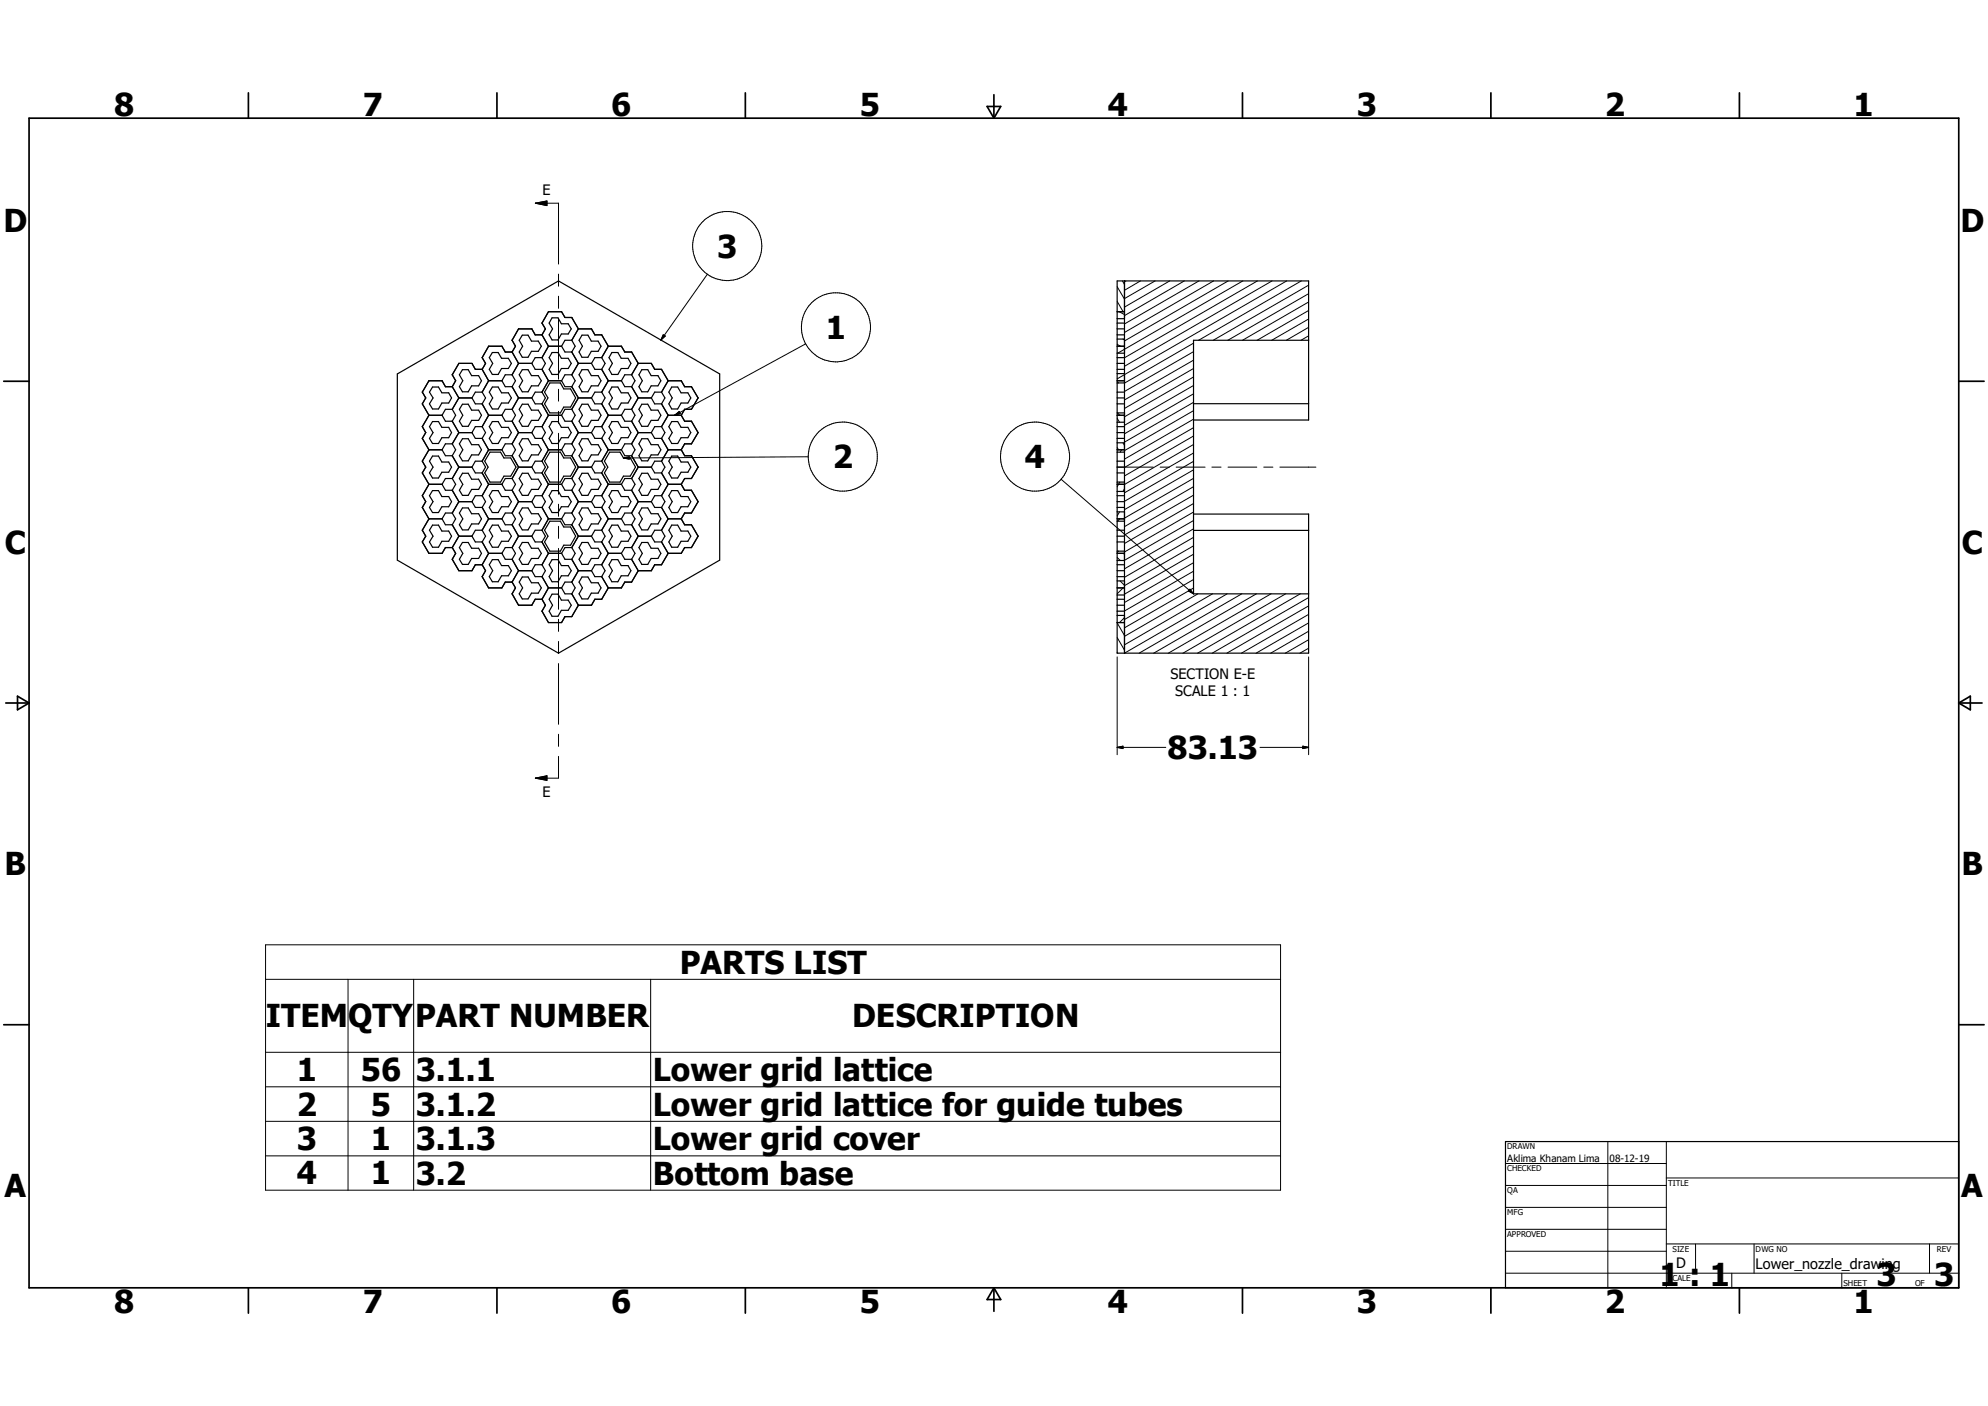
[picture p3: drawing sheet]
<svg xmlns="http://www.w3.org/2000/svg" width="297mm" height="210mm" viewBox="0 0 297 210" stroke-linecap="round" stroke-linejoin="round" font-family="sans-serif">
<g fill="none" stroke="#000" stroke-width=".15">
<path d="M80 30.4h3.4v9M80 30.4l1.7-.4v.7zM83.4 40.9v1.8M83.4 44.2v1.9M83.4 47.6v9M83.4 58.1v1.8M99.1 50l.3 .2-.7 .6zM105.7 40.9l-7 9.9M120.4 51.4l-19.6 10.6M166.9 51.4l.5 .3M166.9 57l.2 .2M166.9 45l.9 1.6"/>
<path d="M166.9 42.8l1.1 1.9M167.2 46.6l.8 .4M167.7 42l.3 .5M167.8 50.6l.2 .2M168.2 42l-.2 .1M170.4 42l-2.4 1.4M172.6 42l-4.6 2.6M174.8 42l-6.8 3.9M176.9 42l-8.9 5.1M178.3 58.8l-10.3 6M178.3 57.6l-10.3 5.9M178.3 56.3l-10.3 6"/>
<path d="M178.3 55l-10.3 6M178.3 53.8l-10.3 5.9M178.3 52.5l-10.3 6M178.3 51.3l-10.3 5.9M179.1 42l-11.1 6.4M181.3 42l-13.3 7.7M183.5 42l-15.5 8.9M185.7 42l-18.7 10.8M187.9 42l-19.9 11.4M190 42l-22 12.7M192.2 42l-25.3 14.6M194.4 42l-15.3 8.8"/>
<path d="M195.5 50.2l-1.1 .6M195.5 48.9l-3.3 1.9M195.5 47.7l-5.5 3.1M195.5 46.4l-7.7 4.4M195.5 45.1l-9.9 5.7M195.5 43.9l-12.1 6.9M195.5 42.6l-14.2 8.2M83.4 61.4v1.8M83.4 64.7v9.1M83.4 75.3v1.8M83.4 78.6v1.8M93.1 68.4l.9-.2v.4z"/>
<path d="M100.8 62l.7-.5 .1 .3zM120.8 68.2l-27.7 .2M158.5 71.6l19.8 17.1M166.9 62.5l.4 .6M166.9 66.9l.2 .3M166.9 69.8h5.4M167 61.7l.3 .3M167.3 76.5l-.4 .6M167.3 77.5l-.3 .4M167.3 72l-.4 .7M167.6 67.2l-.2 .3M167.8 66.1l.2 .4"/>
<path d="M167.9 62l.1 .2M168 73l-.2 .4M173.3 69.8h1.4M175.7 69.8h4.3M178.3 71.5l-10.4 6M178.3 79l-10.3 6M178.3 77.8l-10.3 5.9M178.3 76.5l-10.3 6M178.3 75.2l-10.3 6M178.3 74l-10.3 5.9M178.3 72.7l-10.3 6M178.3 70.2l-10.3 5.9"/>
<path d="M178.3 68.9l-10.3 6M178.3 67.7l-10.3 5.9M178.3 66.4l-10.3 6M178.3 65.1l-10.3 6M178.3 63.9l-10.3 5.9M178.3 62.6l-10.3 6M178.3 61.3l-10.3 6M178.3 60.1l-10.3 5.9M181.1 69.8h1.3M183.5 69.8h4.3M188.8 69.8h1.4M191.2 69.8h5.4"/>
<path d="M83.4 81.9v9.1M83.4 92.5v1.8M83.4 95.8v1.8M83.4 99.1v9.1M166.9 83.3l.5 .4M166.9 97.4l.1 .2M166.9 95.2l1.1 1.9M166.9 93l1.1 1.9M166.9 98.1v14.6M167.1 82.3l-.2 .2M167.3 86.8l.7 .6M167.8 87.8l-.9 .9"/>
<path d="M167.8 82.7l.2 .1M168 92.3l-.7 .7M177.8 88l.5 .7-.7-.4zM178.3 87.8l-10.3 6M178.3 86.6l-10.3 5.9M178.3 85.3l-10.3 6M178.3 84.1l-10.3 5.9M178.3 82.8l-10.3 6M178.3 81.5l-10.3 6M178.3 80.3l-10.3 5.9M179 88.7l-11 6.4M181.2 88.7l-13.2 7.6"/>
<path d="M183.3 88.7l-15.3 8.9M185.5 88.7l-15.3 8.9M187.7 88.7l-15.3 8.9M189.9 88.7l-15.3 8.9M192.1 88.7l-15.4 8.9M194.3 88.7l-15.4 8.9M195.5 96.8l-1.3 .8M195.5 95.6l-3.5 2M195.5 94.3l-5.7 3.3M195.5 93l-7.8 4.6M195.5 91.8l-10 5.8M195.5 90.5l-12.2 7.1"/>
<path d="M195.5 89.3l-14.4 8.3M195.5 98.1v14.6M80 116.2l1.7-.3v.7zM83.4 109.7v1.8M83.4 113v3.2h-3.4M166.9 111.6h7.3M166.9 111.6l.9-.1v.3zM188.2 111.6h7.3M194.6 111.5l.9 .1-.9 .2zM39.7 141.1h151.6v36.7h-151.6zM39.7 146.3h151.6M39.7 157.2h151.6"/>
<path d="M52 146.3v31.5M61.8 146.3v31.5M97.2 146.3v31.5M39.7 162.3h151.6M39.7 167.5h151.6M39.7 172.7h151.6M224.9 173.8h24.1M224.9 177.1h24.1M240.2 170.5v21.9M249 176h43.6M249 170.5v21.9M224.9 180.3h24.1"/>
<path d="M224.9 183.6h24.1M224.9 186.9h24.1M224.9 190.2h67.7M249 185.8h43.6M253.3 185.8v4.4M258.7 190.2v2.2M262.1 185.8v4.4M275.2 190.2v2.2M288.3 185.8v4.4"/>
<circle cx="108.6" cy="36.7" r="5.2"/>
<circle cx="124.9" cy="48.9" r="5.2"/>
<circle cx="125.9" cy="68.2" r="5.2"/>
<circle cx="154.6" cy="68.2" r="5.2"/>
</g>
<g fill="none" stroke="#000" stroke-width=".18">
<path d="M59.4 55.9l24-13.9 24.1 13.9v27.8l-24.1 13.9-24-13.9zM64.6 57.8h.9l.5 .9h1l.5 .7-.5 .8h-1l-.5 .9h-.9l-.4-.8 .5-.9-.5-.8zM67.6 57.8h-1l-.6-.9h-1.9l-1 1.7 .5 .8-.5 .9 1 1.7M67.6 57.8l1 1.6M68.6 59.4l-1 1.7M68.6 59.4h1.9M69.1 55.2h.9l.5 .9h1l.4 .8-.4 .7h-1l-.5 .9h-.9l-.5-.7 .5-.9-.5-.9zM70.5 59.4l.5 .9h1M72 55.2h-1l-.5-.9h-1.9l-1 1.7 .5 .9-.5 .9M72 58.6h-1l-.5 .8M72 55.2l1 1.7M72 58.6l.5 .8-.5 .9"/>
<path d="M73 56.9h2M73 56.9l-1 1.7M73.6 57.8h.8l.5 .9h1l.5 .7-.5 .8h-1l-.5 .9h-.8l-.5-.8 .5-.9-.5-.8zM73.6 52.7h.8l.5 .8h1l.5 .8-.5 .7h-1l-.5 .9h-.8l-.5-.7 .5-.9-.5-.9zM75 56.9l.5 .9h1M76.5 56h-1l-.5 .9M76.5 57.8l1 1.6M76.5 52.6h-1l-.5-.9h-2l-1 1.7 .5 .9-.5 .9M76.5 52.6l1 1.7M76.5 56l.5 .9-.5 .9M77.5 59.4h2M77.5 54.3h2"/>
<path d="M77.5 59.4l-1 1.7M77.5 54.3l-1 1.7M78 50.1h.9l.5 .9h1l.5 .7-.5 .8h-1l-.5 .9h-.9l-.4-.8 .5-.9-.5-.9zM78 55.2h.9l.5 .9h1l.5 .8-.5 .7h-1l-.5 .9h-.9l-.4-.7 .5-.9-.5-.9zM79.5 59.4l.5 .9h1M79.5 54.3l.5 .9h1M81 50h-1l-.5-.9h-2l-1 1.7 .5 .9-.5 .9M81 58.6h-1l-.5 .8M81 55.2l.9 1.7M81 53.4h-1l-.5 .9M81 50l.9 1.7M81 53.4l.5 .9-.5 .9"/>
<path d="M81 58.6l.5 .8-.5 .9M81.9 56.9h2M81.9 51.7h2M81.9 56.9l-.9 1.7M81.9 51.7l-.9 1.7M82.1 57.2h1.6l.5 .9h1l.8 1.3-.8 1.4h-1l-.5 .9h-1.6l-.7-1.4 .5-.9-.5-.8zM82.5 52.7h.9l.5 .8h1l.4 .8-.4 .7h-1l-.5 .9h-.9l-.5-.7 .6-.9-.6-.9zM82.5 47.5h.9l.5 .9h1l.4 .7-.4 .8h-1l-.5 .9h-.9l-.5-.8 .6-.9-.6-.8zM83.9 56.9l.5 .9h1M83.9 51.7l.5 .9h1M85.4 56h-1l-.5 .9M85.4 52.6l1 1.7"/>
<path d="M85.4 50.8h-1l-.5 .9M85.4 57.8l1 1.6M85.4 56l.5 .9-.5 .9M85.4 50.8l.5 .9-.5 .9M86.4 59.4h2M86.4 54.3h2M86.4 49.1h2l.5 .9h1l1 1.7M86.4 54.3l-1 1.7M86.4 49.1l-1-1.7h-1l-.5-.8h-2l-.9 1.7 .5 .8-.5 .9M86.4 49.1l-1 1.7M86.4 59.4l-1 1.7M86.9 55.2h.9l.5 .9h1.1l.4 .8-.4 .7h-1.1l-.5 .9h-.9l-.4-.7 .5-.9-.5-.9z"/>
<path d="M86.9 50.1h.9l.5 .9h1.1l.4 .7-.4 .8h-1.1l-.5 .9h-.9l-.4-.8 .5-.9-.5-.9zM88.4 59.4l.5 .9h1M88.4 54.3l.5 .9h1M89.9 58.6h-1l-.5 .8M89.9 53.4h-1l-.5 .9M89.9 58.6l.5 .8-.5 .9M89.9 55.2l1 1.7M89.9 53.4l.5 .9-.5 .9M90.9 56.9h1.9M90.9 51.7h1.9l.5 .9h1.1l1 1.7M90.9 56.9l-1 1.7M90.9 51.7l-1 1.7"/>
<path d="M91.4 57.8h.9l.5 .9h1l.5 .7-.5 .8h-1l-.5 .9h-.9l-.4-.8 .5-.9-.5-.8zM91.4 52.7h.9l.5 .8h1l.5 .8-.5 .7h-1l-.5 .9h-.9l-.4-.7 .5-.9-.5-.9zM92.8 56.9l.5 .9h1.1M94.4 56h-1.1l-.5 .9M94.4 57.8l1 1.6M94.4 56l.5 .9-.5 .9M95.4 59.4h1.9M95.4 54.3h1.9l.5 .9h1l1 1.7M95.4 59.4l-1 1.7M95.4 54.3l-1 1.7M95.9 55.2h.9l.5 .9h1l.4 .8-.4 .7h-1l-.5 .9h-.9l-.4-.7 .5-.9-.5-.9zM97.3 59.4l.5 .9h1"/>
<path d="M98.8 58.6h-1l-.5 .8M98.8 58.6l.5 .8-.5 .9M99.8 56.9h2l.5 .9h1l1 1.6-1 1.7h-1l-.5 .9M99.8 56.9l-1 1.7M100.4 57.8h.8l.6 .9h1l.4 .7-.4 .8h-1l-.6 .9h-.8l-.5-.8 .5-.9-.5-.8zM166.9 56.9h1.1M166.9 59.4h1.1M166.9 58.6h1.1M166.9 54.3h1.1M166.9 55.2h1.1M166.9 51.7h1.1M166.9 53.4h1.1"/>
<path d="M166.9 49.1h1.1M166.9 50h1.1M166.9 46.6h1.1M166.9 57.2h1.1M166.9 52.8h1.1M166.9 55.8h1.1M166.9 47.6h1.1M166.9 50.6h1.1M166.9 48.3h1.1M168 42v55.6M195.5 50.8h-17.2v37.9h17.2M64.1 77.5l-1 1.7 .5 .9-.5 .9 1 1.7h1.9l.6-.9h1"/>
<path d="M64.1 77.5h1.9M64.1 67.2l-1 1.7 .5 .9-.5 .8 1 1.7M64.1 72.3l-1 1.7 .5 .9-.5 .9 1 1.7M64.1 72.3h1.9M64.1 67.2h1.9M64.1 62l-1 1.7 .5 .9-.5 .9 1 1.7M64.1 62h1.9M64.6 78.4h.9l.5 .9h1l.5 .8-.5 .8h-1l-.5 .8h-.9l-.4-.7 .5-.9-.5-.9zM64.6 73.3h.9l.5 .9h1l.5 .7-.5 .8h-1l-.5 .9h-.9l-.4-.8 .5-.9-.5-.9zM64.6 68.1h.9l.5 .9h1l.5 .8-.5 .7h-1l-.5 .9h-.9l-.4-.8 .5-.8-.5-.9zM64.6 63h.9l.5 .8h1l.5 .8-.5 .8h-1l-.5 .8h-.9l-.4-.7 .5-.9-.5-.9zM66 77.5l.6 .9h1"/>
<path d="M66 72.3l.6 .9h1M66 67.2l.6 .9h1M66 62l.6 .9h1M67.6 78.4l1 1.7M67.6 76.6h-1l-.6 .9M67.6 73.2l1 1.7M67.6 71.5h-1l-.6 .8M67.6 68.1l1 1.7M67.6 66.3h-1l-.6 .9M67.6 62.9l1 1.7M67.6 61.1h-1l-.6 .9M67.6 76.6l.5 .9-.5 .9"/>
<path d="M67.6 71.5l.5 .8-.5 .9M67.6 66.3l.5 .9-.5 .9M67.6 61.1l.5 .9-.5 .9M68.6 69.8l-1 1.7M68.6 74.9l-1 1.7M68.6 64.6l-1 1.7M68.6 74.9h1.9M68.6 69.8h1.9M68.6 64.6h1.9M69.1 70.7h.9l.5 .9h1l.4 .7-.4 .8h-1l-.5 .9h-.9l-.5-.8 .5-.9-.5-.8zM69.1 75.9h.9l.5 .8h1l.4 .8-.4 .8h-1l-.5 .9h-.9l-.5-.8 .5-.9-.5-.9zM69.1 65.5h.9l.5 .9h1l.4 .8-.4 .7h-1l-.5 .9h-.9l-.5-.7 .5-.9-.5-.9z"/>
<path d="M69.1 60.4h.9l.5 .9h1l.4 .7-.4 .8h-1l-.5 .9h-.9l-.5-.8 .5-.9-.5-.9zM70.5 74.9l.5 .9h1M70.5 69.8l.5 .8h1M70.5 64.6l.5 .9h1M72 79.2h-1l-.5 .9M72 75.8l1 1.7M72 74h-1l-.5 .9M72 70.6l1 1.7M72 68.9h-1l-.5 .9M72 65.5l1 1.7M72 63.7h-1l-.5 .9M72 60.3l1 1.7"/>
<path d="M72 79.2l.5 .9-.5 .9M72 74l.5 .9-.5 .9M72 63.7l.5 .9-.5 .9M72 68.9l.5 .9-.5 .8M73 77.5h2M73 72.3h2M73 67.2h2M73 62h2M73 77.5l-1 1.7M73 72.3l-1 1.7M73 67.2l-1 1.7M73 62l-1 1.7"/>
<path d="M73.2 67.5h1.6l.5 .9h1l.8 1.4-.8 1.3h-1l-.5 .9h-1.6l-.8-1.4 .5-.8-.5-.9zM73.6 78.4h.8l.5 .9h1l.5 .8-.5 .8h-1l-.5 .8h-.8l-.5-.7 .5-.9-.5-.9zM73.6 73.3h.8l.5 .9h1l.5 .7-.5 .8h-1l-.5 .9h-.8l-.5-.8 .5-.9-.5-.9zM73.6 63h.8l.5 .8h1l.5 .8-.5 .8h-1l-.5 .8h-.8l-.5-.7 .5-.9-.5-.9zM75 77.5l.5 .9h1M75 72.3l.5 .9h1M75 67.2l.5 .9h1M75 62l.5 .9h1M76.5 76.6h-1l-.5 .9M76.5 71.5h-1l-.5 .8M76.5 66.3h-1l-.5 .9M76.5 61.1h-1l-.5 .9"/>
<path d="M76.5 78.4l1 1.7M76.5 73.2l1 1.7M76.5 62.9l1 1.7M76.5 76.6l.5 .9-.5 .9M76.5 71.5l.5 .8-.5 .9M76.5 68.1l1 1.7M76.5 66.3l.5 .9-.5 .9M76.5 61.1l.5 .9-.5 .9M77.5 74.9h2M77.5 69.8h2M77.5 64.6h2M77.5 74.9l-1 1.7"/>
<path d="M77.5 64.6l-1 1.7M77.5 69.8l-1 1.7M78 75.9h.9l.5 .8h1l.5 .8-.5 .8h-1l-.5 .9h-.9l-.4-.8 .5-.9-.5-.9zM78 70.7h.9l.5 .9h1l.5 .7-.5 .8h-1l-.5 .9h-.9l-.4-.8 .5-.9-.5-.8zM78 65.5h.9l.5 .9h1l.5 .8-.5 .7h-1l-.5 .9h-.9l-.4-.7 .5-.9-.5-.9zM78 60.4h.9l.5 .9h1l.5 .7-.5 .8h-1l-.5 .9h-.9l-.4-.8 .5-.9-.5-.9zM79.5 74.9l.5 .9h1M79.5 69.8l.5 .8h1M79.5 64.6l.5 .9h1M81 79.2h-1l-.5 .9M81 74h-1l-.5 .9M81 68.9h-1l-.5 .9"/>
<path d="M81 63.7h-1l-.5 .9M81 75.8l.9 1.7M81 70.6l.9 1.7M81 65.5l.9 1.7M81 60.3l.9 1.7M81 74l.5 .9-.5 .9M81 63.7l.5 .9-.5 .9M81 79.2l.5 .9-.5 .9M81 68.9l.5 .9-.5 .8M81.9 77.5h2M81.9 72.3h2M81.9 67.2h2"/>
<path d="M81.9 62h2M81.9 77.5l-.9 1.7M81.9 72.3l-.9 1.7M81.9 67.2l-.9 1.7M81.9 62l-.9 1.7M82.1 77.9h1.6l.5 .8h1l.8 1.4-.8 1.3h-1l-.5 .9h-1.6l-.7-1.3 .5-.9-.5-.9zM82.1 67.5h1.6l.5 .9h1l.8 1.4-.8 1.3h-1l-.5 .9h-1.6l-.7-1.4 .5-.8-.5-.9zM82.5 73.3h.9l.5 .9h1l.4 .7-.4 .8h-1l-.5 .9h-.9l-.5-.8 .6-.9-.6-.9zM82.5 63h.9l.5 .8h1l.4 .8-.4 .8h-1l-.5 .8h-.9l-.5-.7 .6-.9-.6-.9zM83.9 77.5l.5 .9h1M83.9 72.3l.5 .9h1M83.9 67.2l.5 .9h1"/>
<path d="M83.9 62l.5 .9h1M85.4 76.6h-1l-.5 .9M85.4 71.5h-1l-.5 .8M85.4 66.3h-1l-.5 .9M85.4 61.1h-1l-.5 .9M85.4 73.2l1 1.7M85.4 62.9l1 1.7M85.4 78.4l1 1.7M85.4 76.6l.5 .9-.5 .9M85.4 71.5l.5 .8-.5 .9M85.4 68.1l1 1.7M85.4 66.3l.5 .9-.5 .9"/>
<path d="M85.4 61.1l.5 .9-.5 .9M86.4 74.9h2M86.4 69.8h2M86.4 64.6h2M86.4 74.9l-1 1.7M86.4 64.6l-1 1.7M86.4 69.8l-1 1.7M86.9 75.9h.9l.5 .8h1.1l.4 .8-.4 .8h-1.1l-.5 .9h-.9l-.4-.8 .5-.9-.5-.9zM86.9 70.7h.9l.5 .9h1.1l.4 .7-.4 .8h-1.1l-.5 .9h-.9l-.4-.8 .5-.9-.5-.8zM86.9 65.5h.9l.5 .9h1.1l.4 .8-.4 .7h-1.1l-.5 .9h-.9l-.4-.7 .5-.9-.5-.9zM86.9 60.4h.9l.5 .9h1.1l.4 .7-.4 .8h-1.1l-.5 .9h-.9l-.4-.8 .5-.9-.5-.9zM88.4 74.9l.5 .9h1"/>
<path d="M88.4 69.8l.5 .8h1M88.4 64.6l.5 .9h1M89.9 79.2h-1l-.5 .9M89.9 74h-1l-.5 .9M89.9 68.9h-1l-.5 .9M89.9 63.7h-1l-.5 .9M89.9 70.6l1 1.7M89.9 75.8l1 1.7M89.9 79.2l.5 .9-.5 .9M89.9 65.5l1 1.7M89.9 68.9l.5 .9-.5 .8M89.9 60.3l1 1.7"/>
<path d="M89.9 74l.5 .9-.5 .9M89.9 63.7l.5 .9-.5 .9M90.9 77.5h1.9M90.9 72.3h1.9M90.9 67.2h1.9M90.9 62h1.9M90.9 77.5l-1 1.7M90.9 72.3l-1 1.7M90.9 67.2l-1 1.7M90.9 62l-1 1.7M91.1 67.5h1.5l.5 .9h1.1l.7 1.4-.7 1.3h-1.1l-.5 .9h-1.5l-.8-1.4 .5-.8-.5-.9zM91.4 78.4h.9l.5 .9h1l.5 .8-.5 .8h-1l-.5 .8h-.9l-.4-.7 .5-.9-.5-.9z"/>
<path d="M91.4 73.3h.9l.5 .9h1l.5 .7-.5 .8h-1l-.5 .9h-.9l-.4-.8 .5-.9-.5-.9zM91.4 63h.9l.5 .8h1l.5 .8-.5 .8h-1l-.5 .8h-.9l-.4-.7 .5-.9-.5-.9zM92.8 77.5l.5 .9h1.1M92.8 72.3l.5 .9h1.1M92.8 67.2l.5 .9h1.1M92.8 62l.5 .9h1.1M94.4 76.6h-1.1l-.5 .9M94.4 71.5h-1.1l-.5 .8M94.4 66.3h-1.1l-.5 .9M94.4 61.1h-1.1l-.5 .9M94.4 68.1l1 1.7M94.4 78.4l1 1.7"/>
<path d="M94.4 73.2l1 1.7M94.4 62.9l1 1.7M94.4 76.6l.5 .9-.5 .9M94.4 71.5l.5 .8-.5 .9M94.4 66.3l.5 .9-.5 .9M94.4 61.1l.5 .9-.5 .9M95.4 74.9h1.9M95.4 69.8h1.9M95.4 64.6h1.9M95.4 74.9l-1 1.7M95.4 64.6l-1 1.7M95.4 69.8l-1 1.7"/>
<path d="M95.9 75.9h.9l.5 .8h1l.4 .8-.4 .8h-1l-.5 .9h-.9l-.4-.8 .5-.9-.5-.9zM95.9 70.7h.9l.5 .9h1l.4 .7-.4 .8h-1l-.5 .9h-.9l-.4-.8 .5-.9-.5-.8zM95.9 65.5h.9l.5 .9h1l.4 .8-.4 .7h-1l-.5 .9h-.9l-.4-.7 .5-.9-.5-.9zM95.9 60.4h.9l.5 .9h1l.4 .7-.4 .8h-1l-.5 .9h-.9l-.4-.8 .5-.9-.5-.9zM97.3 74.9l.5 .9h1M97.3 69.8l.5 .8h1M97.3 64.6l.5 .9h1M98.8 79.2h-1l-.5 .9M98.8 74h-1l-.5 .9M98.8 68.9h-1l-.5 .9M98.8 63.7h-1l-.5 .9M98.8 68.9l.5 .9-.5 .8"/>
<path d="M98.8 75.8l1 1.7M98.8 70.6l1 1.7M98.8 65.5l1 1.7M98.8 60.3l1 1.7M98.8 79.2l.5 .9-.5 .9M98.8 74l.5 .9-.5 .9M98.8 63.7l.5 .9-.5 .9M99.8 77.5h2M99.8 72.3h2M99.8 67.2h2M99.8 62h2M99.8 77.5l-1 1.7"/>
<path d="M99.8 72.3l-1 1.7M99.8 67.2l-1 1.7M99.8 62l-1 1.7M100.4 78.4h.8l.6 .9h1l.4 .8-.4 .8h-1l-.6 .8h-.8l-.5-.7 .5-.9-.5-.9zM100.4 73.3h.8l.6 .9h1l.4 .7-.4 .8h-1l-.6 .9h-.8l-.5-.8 .5-.9-.5-.9zM100.4 68.1h.8l.6 .9h1l.4 .8-.4 .7h-1l-.6 .9h-.8l-.5-.8 .5-.8-.5-.9zM100.4 63h.8l.6 .8h1l.4 .8-.4 .8h-1l-.6 .8h-.8l-.5-.7 .5-.9-.5-.9zM101.8 77.5l.5 .9h1l1 1.7-1 1.7h-1l-.5 .9h-2M101.8 72.3l.5 .9h1l1 1.7-1 1.7h-1l-.5 .9M101.8 67.2l.5 .9h1l1 1.7-1 1.7h-1l-.5 .8M101.8 62l.5 .9h1l1 1.7-1 1.7h-1l-.5 .9M166.9 77.5h1.1"/>
<path d="M166.9 72.3h1.1M166.9 67.2h1.1M166.9 62h1.1M166.9 79.2h1.1M166.9 74.9h1.1M166.9 75.8h1.1M166.9 74h1.1M166.9 69.8h1.1M166.9 70.6h1.1M166.9 68.9h1.1M166.9 64.6h1.1M166.9 65.5h1.1"/>
<path d="M166.9 63.7h1.1M166.9 60.3h1.1M166.9 77.9h1.1M166.9 61.7h1.1M166.9 67.5h1.1M166.9 72h1.1M166.9 73.4h1.1M166.9 76.5h1.1M166.9 63.1h1.1M166.9 66.1h1.1M178.3 62.7h17.2v-20.7h-28.6v55.6h28.6v-20.8h-17.2M178.3 79.2h17.2"/>
<path d="M178.3 60.3h17.2M67.6 81.8l.5 .9-.5 .8 1 1.7h1.9l.5-.8h1M68.6 80.1l-1 1.7M68.6 80.1h1.9M69.1 81h.9l.5 .9h1l.4 .8-.4 .7h-1l-.5 .9h-.9l-.5-.8 .5-.8-.5-.9zM70.5 80.1l.5 .9h1M72 81l1 1.7M72 84.4l.5 .8-.5 .9 1 1.7h2l.5-.9h1M73 82.7h2M73 82.7l-1 1.7M73.6 83.6h.8l.5 .9h1l.5 .7-.5 .8h-1l-.5 .9h-.8l-.5-.8 .5-.9-.5-.8zM75 82.7l.5 .8h1"/>
<path d="M76.5 81.8h-1l-.5 .9M76.5 83.5l1 1.7M76.5 86.9l.5 .9-.5 .9 1 1.7h2l.5-.9h1M76.5 81.8l.5 .9-.5 .8M77.5 85.2h2M77.5 80.1h2M77.5 85.2l-1 1.7M77.5 80.1l-1 1.7M78 81h.9l.5 .9h1l.5 .8-.5 .7h-1l-.5 .9h-.9l-.4-.8 .5-.8-.5-.9zM78 86.2h.9l.5 .9h1l.5 .7-.5 .8h-1l-.5 .9h-.9l-.4-.8 .5-.9-.5-.9zM79.5 80.1l.5 .9h1M79.5 85.2l.5 .9h1"/>
<path d="M81 84.4h-1l-.5 .8M81 86.1l.9 1.7M81 81l.9 1.7M81 89.5l.5 .9-.5 .9 .9 1.7h2l.5-.9h1l1-1.7M81 84.4l.5 .8-.5 .9M81.9 82.7h2M81.9 87.8h2M81.9 87.8l-.9 1.7M81.9 82.7l-.9 1.7M82.5 83.6h.9l.5 .9h1l.4 .7-.4 .8h-1l-.5 .9h-.9l-.5-.8 .6-.9-.6-.8zM82.5 88.8h.9l.5 .8h1l.4 .8-.4 .8h-1l-.5 .9h-.9l-.5-.8 .6-.9-.6-.9zM83.9 82.7l.5 .8h1"/>
<path d="M83.9 87.8l.5 .9h1M85.4 81.8h-1l-.5 .9M85.4 86.9h-1l-.5 .9M85.4 88.7l1 1.7M85.4 83.5l1 1.7M85.4 86.9l.5 .9-.5 .9M85.4 81.8l.5 .9-.5 .8M86.4 85.2h2M86.4 80.1h2M86.4 85.2l-1 1.7M86.4 80.1l-1 1.7M86.9 81h.9l.5 .9h1.1l.4 .8-.4 .7h-1.1l-.5 .9h-.9l-.4-.8 .5-.8-.5-.9z"/>
<path d="M86.9 86.2h.9l.5 .9h1.1l.4 .7-.4 .8h-1.1l-.5 .9h-.9l-.4-.8 .5-.9-.5-.9zM88.4 80.1l.5 .9h1M88.4 85.2l.5 .9h1M89.9 84.4h-1l-.5 .8M89.9 81l1 1.7M89.9 86.1l1 1.7M89.9 84.4l.5 .8-.5 .9M90.9 82.7h1.9M90.9 87.8l-1 1.7h-1l-.5 .9h-2M90.9 82.7l-1 1.7M91.4 83.6h.9l.5 .9h1l.5 .7-.5 .8h-1l-.5 .9h-.9l-.4-.8 .5-.9-.5-.8zM92.8 82.7l.5 .8h1.1"/>
<path d="M94.4 81.8h-1.1l-.5 .9M94.4 83.5l1 1.7M94.4 81.8l.5 .9-.5 .8M95.4 80.1h1.9M95.4 85.2l-1 1.7h-1.1l-.5 .9h-1.9M95.4 80.1l-1 1.7M95.9 81h.9l.5 .9h1l.4 .8-.4 .7h-1l-.5 .9h-.9l-.4-.8 .5-.8-.5-.9zM97.3 80.1l.5 .9h1M98.8 81l1 1.7M99.8 82.7l-1 1.7h-1l-.5 .8h-1.9M166.9 82.7h1.1M166.9 84.4h1.1"/>
<path d="M166.9 85.2h1.1M166.9 80.1h1.1M166.9 81h1.1M166.9 87.8h1.1M166.9 89.5h1.1M166.9 90.4h1.1M166.9 86.1h1.1M166.9 93h1.1M166.9 82.3h1.1M166.9 88.9h1.1M166.9 91.9h1.1M166.9 91.3h1.1"/>
<path d="M166.9 83.7h1.1M166.9 86.8h1.1M224.9 170.5h67.7v21.9h-67.7z"/>
</g>
<g fill="none" stroke="#000" stroke-width=".25">
<path d="M4.3 17.7h288.3v174.7h-288.3zM37.1 13.9v3.8M74.2 13.9v3.8M111.4 13.9v3.8M147.5 15.9h2l-1 1.8zM148.5 14.1v3.6M185.6 13.9v3.8M222.7 13.9v3.8M259.9 13.9v3.8M.6 56.9h3.7M292.6 56.9h3.8M.9 105h3.4"/>
<path d="M2.6 104l1.7 1-1.7 1zM292.6 105h3.5M292.6 105l1.8-1v2zM.6 153.1h3.7M292.6 153.1h3.8M37.1 192.4v3.7M74.2 192.4v3.7M111.4 192.4v3.7M148.5 192.4v3.5M148.5 192.4l1 1.7h-2zM185.6 192.4v3.7M222.7 192.4v3.7"/>
<path d="M259.9 192.4v3.7"/>
</g>
<path d="M80 30.4l1.7-.4v.7zM99.1 50l.3 .2-.7 .6zM93.1 68.4l.9-.2v.4zM100.8 62l.7-.5 .1 .3zM177.8 88l.5 .7-.7-.4zM80 116.2l1.7-.3v.7zM166.9 111.6l.9-.1v.3zM194.6 111.5l.9 .1-.9 .2z" fill="#000" stroke="#000" stroke-width=".15"/>
<g font-size="4.7">
<text x="17.1" y="17.3">8</text>
<text x="54.2" y="17.3">7</text>
<text x="91.3" y="17.3">6</text>
<text x="128.4" y="17.3">5</text>
<text x="165.5" y="17.3">4</text>
<text x="202.7" y="17.3">3</text>
<text x="239.8" y="17.3">2</text>
<text x="276.9" y="17.3">1</text>
<text x=".5" y="34.7">D</text>
<text x="292.9" y="34.7">D</text>
<text x="107.1" y="38.5">3</text>
<text x="123.4" y="50.6">1</text>
<text x="124.4" y="70">2</text>
<text x="153.1" y="69.9">4</text>
<text x=".7" y="82.7">C</text>
<text x="293.1" y="82.7">C</text>
<text x="174.4" y="113.3">83.13</text>
<text x=".7" y="130.7">B</text>
<text x="293.1" y="130.7">B</text>
<text x="101.6" y="145.5">PARTS LIST</text>
<text x="39.7" y="153.5">ITEM</text>
<text x="52" y="153.5">QTY</text>
<text x="62" y="153.5">PART NUMBER</text>
<text x="127.3" y="153.5">DESCRIPTION</text>
<text x="44.4" y="161.5">1</text>
<text x="53.9" y="161.5">56</text>
<text x="62.1" y="161.5">3.1.1</text>
<text x="97.5" y="161.5">Lower grid lattice</text>
<text x="44.4" y="166.7">2</text>
<text x="55.4" y="166.6">5</text>
<text x="62.1" y="166.7">3.1.2</text>
<text x="97.5" y="166.7">Lower grid lattice for guide tubes</text>
<text x="44.4" y="171.8">3</text>
<text x="55.4" y="171.7">1</text>
<text x="62.1" y="171.8">3.1.3</text>
<text x="97.5" y="171.8">Lower grid cover</text>
<text x=".7" y="178.8">A</text>
<text x="44.4" y="176.9">4</text>
<text x="55.4" y="176.9">1</text>
<text x="62.1" y="177">3.2</text>
<text x="97.5" y="177">Bottom base</text>
<text x="293" y="178.8">A</text>
<text x="17.1" y="196.1">8</text>
<text x="54.2" y="196.1">7</text>
<text x="91.3" y="196.1">6</text>
<text x="128.4" y="196.1">5</text>
<text x="165.5" y="196.1">4</text>
<text x="202.7" y="196.1">3</text>
<text x="239.8" y="196.1">2</text>
<text x="247.9" y="192.1">1 : 1</text>
<text x="276.9" y="196.1">1</text>
<text x="280.3" y="192">3</text>
<text x="289" y="192">3</text>
</g>
<g font-size="2.1">
<text x="81" y="29.2">E</text>
<text x="174.9" y="101.4">SECTION E-E</text>
<text x="175.6" y="104">SCALE 1 : 1</text>
<text x="81" y="119">E</text>
<text x="250.4" y="189.4">D</text>
<text x="262.3" y="189.5">Lower_nozzle_drawing</text>
</g>
<g font-size="1.5">
<text x="225.2" y="173.5">Aklima Khanam Lima</text>
<text x="240.5" y="173.5">08-12-19</text>
</g>
<g font-size="1.2">
<text x="225.2" y="171.7">DRAWN</text>
<text x="225.2" y="174.9">CHECKED</text>
<text x="225.2" y="178.2">QA</text>
<text x="249.2" y="177.1">TITLE</text>
<text x="225.2" y="181.5">MFG</text>
<text x="225.2" y="184.8">APPROVED</text>
<text x="249.2" y="191.3">SCALE</text>
<text x="249.9" y="186.9">SIZE</text>
<text x="262.3" y="186.9">DWG NO</text>
<text x="289.3" y="186.9">REV</text>
<text x="275.4" y="192">SHEET</text>
<text x="286.1" y="192">OF</text>
</g>
</svg>
